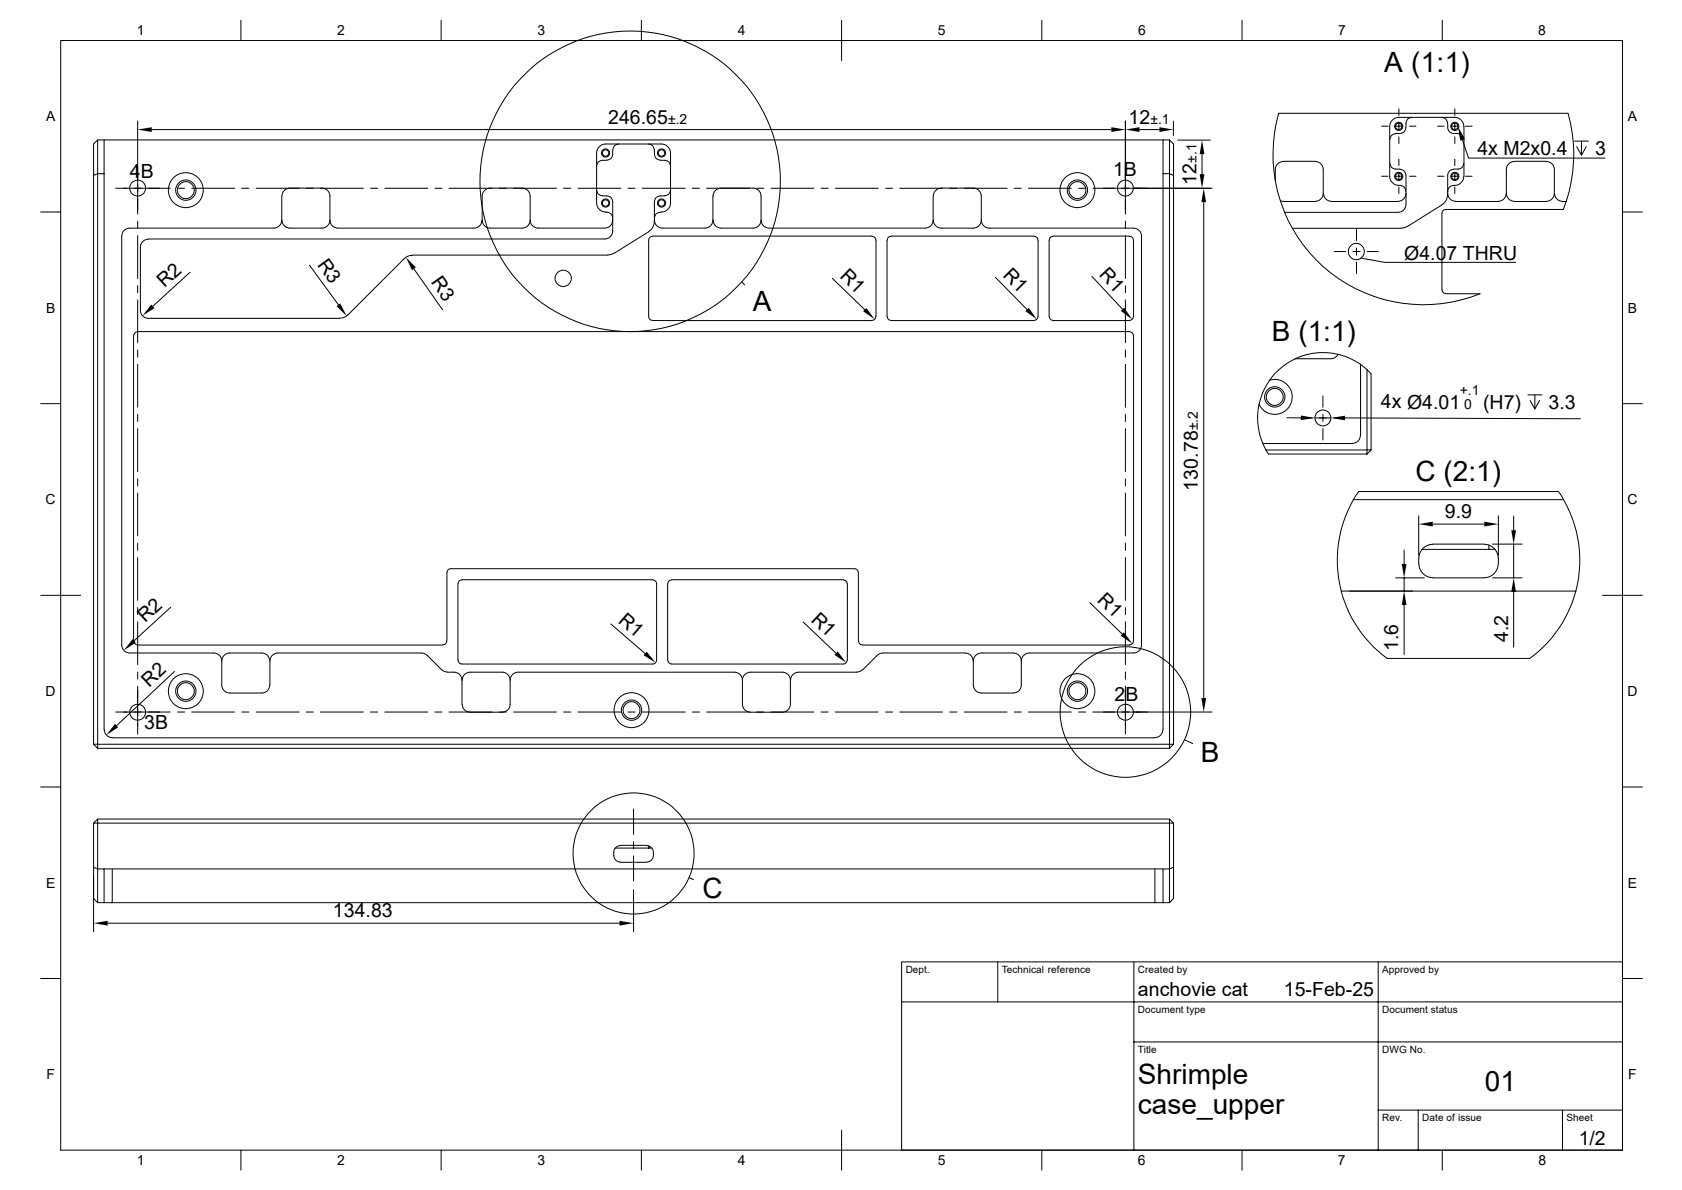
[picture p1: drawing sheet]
<svg xmlns="http://www.w3.org/2000/svg" width="420mm" height="297mm" viewBox="0 0 420 297" stroke-linecap="round" stroke-linejoin="round" font-family="sans-serif">
<g fill="none" stroke="#000" stroke-width=".25">
<path d="M15.2 10.1h389.9v277h-389.9zM60.2 5.1v5M110.2 5.1v5M160.1 5.1v5M210.1 5.1v10M260.1 5.1v5M310.1 5.1v5M360.1 5.1v5M23.4 35.9l1-1v8.4l-1 .5zM24.4 34.9h266M26 34.9v8.4M34.4 30.2v23.2"/>
<path d="M37.9 32.3h239.6M153 37.4v1.1a1.45 1.45 0 0 1-1.5 1.5M154.5 35.9a1.45 1.45 0 0 0-1.5 1.5M161.9 35.9a1.45 1.45 0 0 1 1.5 1.5M163.4 37.4v1.1a1.45 1.45 0 0 0 1.5 1.5M281 30.2v23.2M284.5 32.3h5M292 34.9l1 1v7.9l-1-.5zM292 34.9h-1.6v8.4h1.6v142.5h-267.6v-142.5h1.6v138.8M293 30.2v3.7M294.1 35h8.2M300.1 38.5v5"/>
<path d="M345 31.5h1.6M348.4 31.5h1.8M349.3 27.2v1.6M349.3 30.6v1.8M349.3 34.2v1.6M349.3 39.7v1.6M351 31.8a1.45 1.45 0 0 1-1.5 1.5l-1 .1a1.45 1.45 0 0 0-1.5 1.4M352 31.5h1.6M352.6 29.3a1.45 1.45 0 0 0-1.5 1.5v1M358.9 31.5h1.7M360 29.3a1.45 1.45 0 0 1 1.4 1.5M361.5 30.8v1a1.45 1.45 0 0 0 1.5 1.5h1a1.52 1.52 0 0 1 1.5 1.5"/>
<path d="M362.4 31.5h1.8M363.3 27.2v1.6M363.3 30.6v1.8M363.3 34.2v1.6M363.3 39.7v1.6M365.2 34.9l1.5 4.6h34.1M365.5 31.5a2.32 2.32 0 0 0-2.2-2.2h-14.1a2.32 2.32 0 0 0-2.2 2.2v12.5a2.44 2.44 0 0 0 2.8 2.3l.8 .4 .4 1.1M365.5 31.5v12.5M365.9 31.5h1.7M393.1 35.2h3.5M394.9 35.2v3.5l-1.2-2.1M396.1 36.6l-1.2 2.1"/>
<path d="M10.2 52.9h5M23.4 43.8v142M28.9 47h13.6M34.4 55.2v1.8M34.4 58.8v10.7M44.3 47h1.8M47.9 47h10.7M60.4 47h1.7M64 47h10.7M70.4 48.9v6a2.02 2.02 0 0 1-2 2h-36a2.02 2.02 0 0 0-2 2v102.1a2.02 2.02 0 0 0 2 2h21a2.02 2.02 0 0 1 2 2M70.4 48.9a2.02 2.02 0 0 1 2-2h8a2.02 2.02 0 0 1 2 2v6M70.4 54.9a2.02 2.02 0 0 0 2 2h8a2.02 2.02 0 0 0 2-2"/>
<path d="M76.5 47h1.7M80 47h10.7M82.4 54.9a2.02 2.02 0 0 0 2 2h34a2.02 2.02 0 0 0 2-2M92.5 47h1.8M96.1 47h10.7M108.6 47h1.8M112.1 47h10.8M121 47.5l.6-.4 .8-.2h8a2.02 2.02 0 0 1 2 2v6a2.02 2.02 0 0 1-2 2h-8a2.02 2.02 0 0 1-2-2v-6l.2-.7zM124.7 47h1.7M128.2 47h10.7M132.4 54.9a2.02 2.02 0 0 0 2 2h16.6a2.02 2.02 0 0 0 2-2M140.7 47h1.8"/>
<path d="M144.3 47h10.7M149 47.4a1.52 1.52 0 0 0 1.5 1.5h1a1.45 1.45 0 0 1 1.5 1.5v7.3a2.02 2.02 0 0 1-2 1.9l-114 .1a2.02 2.02 0 0 0-1.9 2v15.8a2.02 2.02 0 0 0 1.9 2h47.8M151.5 40h-1a1.45 1.45 0 0 0-1.5 1.5M153 54.4a1.49 1.49 0 0 0-1.8-1.4 2.4 2.4 0 0 1-2.2-2.3v-12.5a2.32 2.32 0 0 1 2.2-2.3h14a2.32 2.32 0 0 1 2.2 2.3v12.5a2.51 2.51 0 0 1-2.8 2.3l-.8 .4-.4 1M156.8 47h1.8M160.4 47h10.7M162.9 59l-.5 .1-.3 .3-.1 .5v19.1l.4 .8 .5 .2M162.9 58.9h54.8M163.4 55.3l-.2 1a2.55 2.55 0 0 1-1.2 1.5l-8.6 5.4M163.4 54.9a2.02 2.02 0 0 0 2 2h10.6a2.02 2.02 0 0 0 2-2M164.9 40h1a1.45 1.45 0 0 1 1.5 1.5M167.4 47.4a1.52 1.52 0 0 1-1.5 1.5h-1a1.45 1.45 0 0 0-1.5 1.5v4.9"/>
<path d="M172.9 47h1.8M176.4 47h10.8M178 54.9l.1-6a2.02 2.02 0 0 1 1.9-2h8a2.02 2.02 0 0 1 2 2v6M178.1 54.9a2.02 2.02 0 0 0 1.9 2h8a2.02 2.02 0 0 0 2-2M188.9 47h1.9M190 54.9a2.02 2.02 0 0 0 2 2h39a2.02 2.02 0 0 0 2-2M192.5 47h10.7M205 47h1.8M208.6 47h10.7M217.7 59l.9 .4 .1 .5M218.7 59.9v19.1M221.1 47h1.8"/>
<path d="M221.5 59.9v19.1M222.5 59l-.5 .1-.3 .3-.2 .5M222.5 58.9h35.7M224.7 47h10.7M233 54.9v-6a2.02 2.02 0 0 1 2-2h8a2.02 2.02 0 0 1 2 2v6M233 54.9a2.02 2.02 0 0 0 2 2h8a2.02 2.02 0 0 0 2-2M237.2 47h1.7M240.7 47h10.8M245 54.9a2.02 2.02 0 0 0 2 2h36a2.02 2.02 0 0 1 2 2v102.1a2.02 2.02 0 0 1-2 2h-26a2.02 2.02 0 0 0-2 2M253.2 47h1.8M256.8 47h10.7M258.2 59l.8 .4 .2 .5v19.1l-.3 .7-.7 .3"/>
<path d="M262 59.9v19.1M263 59l-.5 .1-.4 .3-.1 .5M263 58.9h19M269.3 47h1.8M272.9 47h29.7M281 55.2v1.8M281 58.8v10.7M282 59l.9 .4 .1 .5M283 59.9v19.1M290.4 43.3v138.8M293 43.8v142M300.6 50.5v123.7"/>
<path d="M319.7 50.1l.7 .1M320.4 40.3a2.02 2.02 0 0 0-2 2v2.7M320.4 50.3h8M320.4 40.3h8M322.7 57h27.1M328.4 40.3a2.02 2.02 0 0 1 2 2v6a2.02 2.02 0 0 1-2 1.9M330.5 48.3a2.02 2.02 0 0 0 1.9 1.9M332.4 50.3h16.7M338.7 57.2v2.9M345 44h1.6M347 40.7a1.45 1.45 0 0 0 1.5 1.5h1M348.4 44h1.8"/>
<path d="M349.3 43.1v1.8M349.3 46.7v1.6M349.5 42.2a1.45 1.45 0 0 1 1.5 1.5M351.1 43.7v7.3a2.02 2.02 0 0 1-2 2h-28.3M351.1 48.3a2.02 2.02 0 0 1-2 1.9M351.4 56.5l-1.6 .4M352 44h1.6M358.9 44h1.7M361.4 48.6l-.1 1a2.55 2.55 0 0 1-1.3 1.5l-8.5 5.4M361.5 48.3a2.02 2.02 0 0 0 2 1.9M362.4 44h1.8M363 42.2a1.45 1.45 0 0 0-1.5 1.5v4.9"/>
<path d="M363.3 43.1v1.8M363.3 46.7v1.6M363.5 50.3h10.6M365.5 44a2.44 2.44 0 0 1-2.8 2.3l-.8 .4-.4 1.1M365.5 40.7a1.45 1.45 0 0 1-1.5 1.5h-1M365.9 44h1.7M376.1 48.3a2.02 2.02 0 0 1-2 1.9M376.1 48.3a2.02 2.02 0 0 0 2 1.9M378.1 40.3a2.02 2.02 0 0 0-2 2v6M378.1 50.3h8M378.1 40.3h8M386.1 40.3a2.02 2.02 0 0 1 2 2v6a2.02 2.02 0 0 1-2 1.9"/>
<path d="M388.2 48.3a2.02 2.02 0 0 0 1.9 1.9M390.1 50.3h1M405.1 52.9h5M34.4 71.3v1.8M34.4 74.8v10.8M47.5 67.9l-9.4 8.6M77.3 66.2l7.2 9.9M86.9 78.5l-1 .7-1.1 .2M100.9 64.6l-14 14M103 63.7l-1.1 .2-.9 .7M103 63.7h48.8M103.3 67.1l7.2 10.2"/>
<path d="M153.3 63.2l-1.5 .4M185.2 70.4l.7 .7M207.8 69.5l8.1 7.8M218.7 79l-.3 .7-.7 .3M221.5 79l.3 .7 .7 .3M248.5 69.2l8 8.1M262 79l.5 .8 .5 .2M272.6 69l7.7 8.2M281 71.3v1.8M281 74.8v10.8M283 79l-.3 .7-.7 .3M333.2 62.8h2.8"/>
<path d="M337.8 62.8h1.8M338.7 61.9v1.8M338.7 65.4v2.9M339.9 64.4l5.9 1.1h32.7M341.4 62.8h2.8M361 73.3l-.7-.3-.3-.7v-19a.94 .94 0 0 1 1-1h29.4a37.8 37.8 0 0 0 1.1-24h-72.2a37.5 37.5 0 0 0 11 38.2 37.5 37.5 0 0 0 39.3 6.8h-8.6M33.4 83.8v76.2M33.4 83.8l.1-.5 .4-.4 .5-.1h247.6l.9 .5 .1 .5M34.4 87.3v1.9M34.4 90.9v10.7M162.9 80h54.8M222.5 80h35.7"/>
<path d="M263 80h19M281 87.3v1.9M281 90.9v10.7M283 83.8v76.2M317 94.9l-.6 .9a14.6 14.6 0 0 0-2 5.2M317 94.9a4.3 4.3 0 0 1 5.4 2.7 4.3 4.3 0 0 1-2.4 5.5 4.3 4.3 0 0 1-5.6-2.2M323.4 89.6a16.5 16.5 0 0 0-6.4 5.3M330.3 98.8v2.8M334.1 88.4l-.7 .8-1.1 .3h-8.9a16.3 16.3 0 0 1 17.9 2.7M339.7 90.9v17.8a2.02 2.02 0 0 1-2 2h-22.4M341.3 92.3l1 1v19M341.3 92.2v20.1h1"/>
<path d="M381.5 98.6h3.5M383.2 98.6v3.5l-1.1-2.2M384.4 99.9l-1.2 2.2M10.2 100.8h5M34.4 103.4v1.8M34.4 107v10.7M34.4 119.5v1.8M281 103.4v1.8M281 107v10.7M281 119.5v1.8M314.4 101a16.7 16.7 0 0 0 1.7 11.3M316.1 112.3l.6 1"/>
<path d="M316.1 112.3h25.2v1l1-1M316.7 113.3h24.6M321.3 104.3h6.4M328.3 104.3h4.1M330.3 103.4v1.8M330.3 107v2.8M333 104.3l61.6 .2M405.1 100.8h5M34.4 123.1v10.7M34.4 135.6v1.8M34.4 139.1v10.8M281 123.1v10.7"/>
<path d="M281 135.6v1.8M281 139.1v10.8M337.9 124.7a30.4 30.4 0 0 0-3 22.8M339.2 122.7l-1.3 2h52.5l-1.2-2M339.2 122.7h50M350.6 137.2v3.6M354.2 128.7v9.9M355 137.1h18.3M357.8 130.8h12.8M371.8 136v1.1M372.7 135.8h7.4M374.1 139.3a3.5 3.5 0 0 0-3.5-3.5h-12.8a3.8 3.8 0 0 0-3.5 4.9 3.5 3.5 0 0 0 3.5 3.5h12.8a3.5 3.5 0 0 0 3.5-3.5"/>
<path d="M374.1 128.7v9.9M374.1 139.3v1.4M378 128.8v3.5M378 135.8v8.4M390.4 124.7a30.1 30.1 0 0 1 3.1 22.8M10.2 148.6h10M33.4 160l.3 .7 .7 .3M34.4 151.6v1.8M34.4 155.2v10.7M42.6 151.6l-9.1 8.3M111.5 160l-.2 .7-.7 .3M111.6 160v-17.1l.1-.5 .6-.4 101.1-.1 .8 .5 .1 .5v17.1l.5 .8 .5 .2"/>
<path d="M115.4 144.7l-.5 .2-.6 .8 .1 19.1 .3 .6 .7 .3h47.6l.4-.1 .4-.4 .2-.4v-19.1l-.2-.5-.8-.5M115.4 144.7h47.6M152.5 155.7l8.6 7.4M167.7 144.7l-.5 .2-.5 .8 .1 19.1 .2 .6 .7 .3h42.9l.4-.1 .6-.8-.1-19.1-.1-.5-.8-.5M167.7 144.7h42.9M200.6 155.3l8.1 7.7M272.1 150.4l8.1 7.8M281 151.6v1.8M281 155.2v10.7M283 160l-.3 .7-.7 .3M334.9 147.5a30.3 30.3 0 0 0 11.4 16.8M334.9 147.5h58.6"/>
<path d="M348.5 144.2h7.1M350.6 144.2v3.3M350.6 151v12.4M372.7 144.2h7.4M378 147.7v13.8M393.5 147.5a30 30 0 0 1-11.5 16.8M400.1 148.6h10M28.9 177.7h13.6M34.4 161h76.2M34.4 167.7v1.8M34.4 171.3v11.9M43.6 167.6l-14.5 13.5"/>
<path d="M44.3 177.7h1.8M47.9 177.7h10.7M55.4 165v6a2.02 2.02 0 0 0 2 2h8a2.02 2.02 0 0 0 2-2M55.4 165a2.02 2.02 0 0 1 2-2h8a2.02 2.02 0 0 1 2 2M60.4 177.7h1.7M64 177.7h10.7M76.5 177.7h1.7M80 177.7h10.7M92.5 177.7h1.8M96.1 177.7h10.7M106.6 163.6l-.6-.4-.8-.2h-35.8a2.02 2.02 0 0 0-2 2v6M106.7 163.6l3.6 3.6"/>
<path d="M108.6 177.7h1.8M110.3 167.1l.6 .5 .8 .1M111.7 167.8a3.9 3.9 0 0 1 2.8 .3l.5 .6 .3 .7 .1 6.4M112.1 177.7h10.8M115.4 169.8a2.02 2.02 0 0 1 2-2h8a2.02 2.02 0 0 1 2 2M124.7 177.7h1.7M127.4 169.8a2.02 2.02 0 0 1 2-2h54a2.02 2.02 0 0 1 2 2M127.4 169.8v6a2.02 2.02 0 0 1-2 2h-8a2.02 2.02 0 0 1-2-2M128.2 177.7h10.7M140.7 177.7h1.8M144.3 177.7h10.7M156.8 177.7h1.8"/>
<path d="M160.4 177.7h10.7M172.9 177.7h1.8M176.4 177.7h10.8M185.4 169.8v6a2.02 2.02 0 0 0 2 2h8a2.02 2.02 0 0 0 2-2v-6M185.4 169.8a2.02 2.02 0 0 1 2-2h8a2.02 2.02 0 0 1 2 2M188.9 177.7h1.9M192.5 177.7h10.7M205 177.7h1.8M208.6 177.7h10.7M214 167.8h-14.6a2.02 2.02 0 0 0-2 2M215.3 161h66.7M215.4 167.1l-.6 .5-.8 .1"/>
<path d="M221.1 177.7h1.8M224.7 177.7h10.7M237.2 177.7h1.7M240.7 177.7h10.8M243 165a2.02 2.02 0 0 0-2-2h-21l-1 .6-3.6 3.6M243 165v6a2.02 2.02 0 0 0 2 2h8a2.02 2.02 0 0 0 2-2v-6M243 165a2.02 2.02 0 0 1 2-2h8a2.02 2.02 0 0 1 2 2M253.2 177.7h1.8M256.8 177.7h10.7M269.3 177.7h1.8M272.9 177.7h29.7M281 167.7v1.8"/>
<path d="M281 171.3v11.9M346.3 164.3h35.8M10.2 196.4h5M23.4 185.8h1v1zM24.4 186.8h267.6M26 182.1a2.02 2.02 0 0 0 2 2M28 184.1h260.4M290.4 182.1a2.02 2.02 0 0 1-2 2M292 185.8h1l-1 1zM295.8 184.7l2 .9M405.1 196.4h5M23.4 216.5l1 .4v8.4l-1-1z"/>
<path d="M23.4 205.4v11.1M23.4 218.5v14M24.4 204.4v1h-1zM24.4 204.4h267.6M26 216.9v8.4h-1.6M28 216.9v8.4M153.6 211.7h9.2M155 211a2.1 2.1 0 0 0-1.8 2.1 2.1 2.1 0 0 0 1.8 2.1M155 211h6.4M155 215.2h6.4M158.2 201.9v6.4M158.2 210.1v1.7"/>
<path d="M158.2 213.6v6.3M161.4 211a2.1 2.1 0 0 1 1.8 2.1 2.1 2.1 0 0 1-1.8 2.1M162 211.1v.6M172.1 219.1l1.1 .4M288.4 216.9v8.4M290.4 216.9h-266v-11.5h267.6v11.5h-1.6v8.4h1.6M292 216.9l1-.4v7.8l-1 1zM292 204.4l1 1h-1zM293 205.4v11.1M26 225.3h264.4M26.9 230.4h127.8M158.2 222v10.5"/>
<path d="M10.2 244.2h5M225.1 250.1h180M249.1 240.1v10M283.1 240.1v47M344.1 240.1v47M405.1 240.1h-180v47M405.1 244.2h5M283.1 260.1h122M344.1 277.1h61M354.1 277.1v10M390.1 277.1v10M60.2 287.1v5"/>
<path d="M110.2 287.1v5M160.1 287.1v5M210.1 282.1v10M260.1 287.1v5M310.1 287.1v5M360.1 287.1v5"/>
<circle cx="151.2" cy="38.2" r="1.02"/>
<circle cx="151.2" cy="38.2" r=".8"/>
<circle cx="165.2" cy="38.2" r="1.02"/>
<circle cx="165.2" cy="38.2" r=".8"/>
<circle cx="349.2" cy="31.5" r="1.02"/>
<circle cx="349.3" cy="31.5" r=".8"/>
<circle cx="363.3" cy="31.5" r="1.02"/>
<circle cx="363.3" cy="31.5" r=".8"/>
<circle cx="34.4" cy="47" r="1.98"/>
<circle cx="46.4" cy="47.5" r="4.4"/>
<circle cx="46.4" cy="47.5" r="2.53"/>
<circle cx="46.4" cy="47.5" r="2.11"/>
<circle cx="151.2" cy="50.7" r="1.02"/>
<circle cx="151.2" cy="50.7" r=".8"/>
<circle cx="157.4" cy="45.3" r="37.5"/>
<circle cx="165.2" cy="50.7" r="1.02"/>
<circle cx="165.2" cy="50.7" r=".8"/>
<circle cx="269" cy="47.5" r="4.4"/>
<circle cx="269" cy="47.5" r="2.53"/>
<circle cx="269" cy="47.5" r="2.11"/>
<circle cx="281" cy="47" r="1.98"/>
<circle cx="349.2" cy="44" r="1.02"/>
<circle cx="349.3" cy="44" r=".8"/>
<circle cx="363.3" cy="44" r="1.02"/>
<circle cx="363.3" cy="44" r=".8"/>
<circle cx="140.6" cy="69.5" r="2.03"/>
<circle cx="338.6" cy="62.8" r="2.03"/>
<circle cx="318.3" cy="99.1" r="2.53"/>
<circle cx="318.3" cy="99.1" r="2.11"/>
<circle cx="330.3" cy="104.3" r="1.98"/>
<circle cx="34.4" cy="177.8" r="1.98"/>
<circle cx="46.4" cy="172.5" r="4.4"/>
<circle cx="46.4" cy="172.5" r="2.53"/>
<circle cx="46.4" cy="172.5" r="2.11"/>
<circle cx="157.7" cy="177.2" r="4.4"/>
<circle cx="157.7" cy="177.3" r="2.53"/>
<circle cx="157.7" cy="177.2" r="2.11"/>
<circle cx="269" cy="172.5" r="4.4"/>
<circle cx="269" cy="172.5" r="2.53"/>
<circle cx="269" cy="172.5" r="2.11"/>
<circle cx="281" cy="177.7" r="16.3"/>
<circle cx="281" cy="177.8" r="1.98"/>
<circle cx="158.2" cy="213" r="15.1"/>
</g>
<g fill="#000">
<path d="M34.4 32.3l3.5-.5v1.1zM277.5 31.8l3.5 .5-3.5 .6zM281 32.3l3.5-.5v1.1zM289.5 31.8l3.5 .5-3.5 .6zM300.1 35l.6 3.5h-1.1zM364.1 31.6l1.7 3.1-1.2 .4zM299.6 43.5h1.1l-.6 3.5zM300.6 47l.6 3.5h-1.2zM37.8 76l.8 .9-3 1.9zM84 76.4l1-.7 1.6 3.2zM101.3 64.2l2.5 2.6-.9 .6zM215.5 77.7l.8-.8 2.1 2.8z"/>
<path d="M256 77.6l.9-.8 2 2.9zM279.9 77.6l.8-.8 2 3zM324.8 103.7l3.5 .6-3.5 .6zM332.4 104.3l3.4-.5v1.1zM354.2 130.8l3.6-.6v1.2zM370.6 130.2l3.5 .6-3.5 .6zM377.4 132.3h1.1l-.5 3.5zM33.1 159.5l.8 .9-3 1.9zM280.6 157.8l2.1 2.9-2.9-2zM350 140.8h1.2l-.6 3.4zM350.6 147.5l.6 3.5h-1.2zM378 144.2l.5 3.5h-1.1z"/>
<path d="M161.5 162.6l2.2 2.8-3-1.9zM209.2 162.6l2.1 2.8-2.9-2zM300 174.2h1.2l-.6 3.5zM28.7 180.7l.8 .8-3 2zM23.4 230.4l3.5-.6v1.2zM154.7 229.8l3.5 .6-3.5 .6z"/>
</g>
<g font-size="7">
<text x="345.6" y="18.1">A (1:1)</text>
<text x="188" y="77.5">A</text>
<text x="317.6" y="85.1">B (1:1)</text>
<text x="353.5" y="120.1">C (2:1)</text>
<text x="299.8" y="190.1">B</text>
<text x="175.4" y="224.2">C</text>
<text x="284.1" y="270.6">Shrimple</text>
<text x="370.8" y="272.3">01</text>
<text x="284.1" y="278.1">case_upper</text>
</g>
<g font-size="4.9">
<text x="151.8" y="30.9">246.65</text>
<text x="281.8" y="30.9">12</text>
<text x="368.9" y="38.7">4x M2x0.4</text>
<text x="398.3" y="38.7">3</text>
<text x="32.4" y="44.4">4B</text>
<text x="277.9" y="43.8">1B</text>
<text x="298.7" y="46.1" transform="rotate(-90 298.7 46.1)">12</text>
<text x="350.6" y="64.8">Ø4.07 THRU</text>
<text x="41.1" y="71.9" transform="rotate(-42 41.1 71.9)">R2</text>
<text x="79.1" y="66.1" transform="rotate(54 79.1 66.1)">R3</text>
<text x="107.5" y="70.4" transform="rotate(55 107.5 70.4)">R3</text>
<text x="209.5" y="69.2" transform="rotate(44 209.5 69.2)">R1</text>
<text x="250.2" y="69" transform="rotate(45 250.2 69)">R1</text>
<text x="274.3" y="68.8" transform="rotate(47 274.3 68.8)">R1</text>
<text x="344.8" y="101.9">4x Ø4.01</text>
<text x="370.3" y="102">(H7)</text>
<text x="386.7" y="102.1">3.3</text>
<text x="299.1" y="122.4" transform="rotate(-90 299.1 122.4)">130.78</text>
<text x="360.8" y="129.4">9.9</text>
<text x="36.2" y="155.5" transform="rotate(-43 36.2 155.5)">R2</text>
<text x="154.2" y="155.3" transform="rotate(41 154.2 155.3)">R1</text>
<text x="202.3" y="154.9" transform="rotate(43 202.3 154.9)">R1</text>
<text x="273.8" y="150.1" transform="rotate(44 273.8 150.1)">R1</text>
<text x="376.6" y="160.2" transform="rotate(-90 376.6 160.2)">4.2</text>
<text x="349.1" y="162.5" transform="rotate(-90 349.1 162.5)">1.6</text>
<text x="37.2" y="171.6" transform="rotate(-43 37.2 171.6)">R2</text>
<text x="278.3" y="174.9">2B</text>
<text x="36" y="182">3B</text>
<text x="83.1" y="229">134.83</text>
<text x="284.1" y="248.6">anchovie cat</text>
<text x="320.6" y="248.6">15-Feb-25</text>
<text x="394.2" y="285.7">1/2</text>
</g>
<g font-size="3.5">
<text x="34.2" y="8.8">1</text>
<text x="84.2" y="8.8">2</text>
<text x="134.2" y="8.8">3</text>
<text x="184.2" y="8.8">4</text>
<text x="234.2" y="8.8">5</text>
<text x="284.2" y="8.8">6</text>
<text x="334.1" y="8.8">7</text>
<text x="384.1" y="8.8">8</text>
<text x="11.5" y="30.3">A</text>
<text x="166.8" y="30.9">±.2</text>
<text x="287.3" y="30.9">±.1</text>
<text x="406.4" y="30.3">A</text>
<text x="298.7" y="40.6" transform="rotate(-90 298.7 40.6)">±.1</text>
<text x="11.5" y="78.1">B</text>
<text x="406.4" y="78.1">B</text>
<text x="364.5" y="98.6">+.1</text>
<text x="365.6" y="102">0</text>
<text x="299.1" y="107.4" transform="rotate(-90 299.1 107.4)">±.2</text>
<text x="11.4" y="125.9">C</text>
<text x="406.4" y="125.9">C</text>
<text x="11.4" y="173.7">D</text>
<text x="406.4" y="173.7">D</text>
<text x="11.5" y="221.6">E</text>
<text x="406.4" y="221.6">E</text>
<text x="11.6" y="269.4">F</text>
<text x="406.6" y="269.4">F</text>
<text x="34.2" y="290.8">1</text>
<text x="84.2" y="290.8">2</text>
<text x="134.2" y="290.8">3</text>
<text x="184.2" y="290.8">4</text>
<text x="234.2" y="290.8">5</text>
<text x="284.1" y="290.8">6</text>
<text x="334.1" y="290.8">7</text>
<text x="384.2" y="290.8">8</text>
</g>
<g font-size="2.5">
<text x="226.1" y="242.9">Dept.</text>
<text x="250.2" y="242.9">Technical reference</text>
<text x="284.1" y="242.9">Created by</text>
<text x="345.1" y="242.9">Approved by</text>
<text x="284.1" y="252.9">Document type</text>
<text x="345.1" y="252.9">Document status</text>
<text x="284.1" y="262.9">Title</text>
<text x="345.1" y="262.9">DWG No.</text>
<text x="345.1" y="279.9">Rev.</text>
<text x="355.1" y="279.9">Date of issue</text>
<text x="391.1" y="279.9">Sheet</text>
</g>
</svg>
